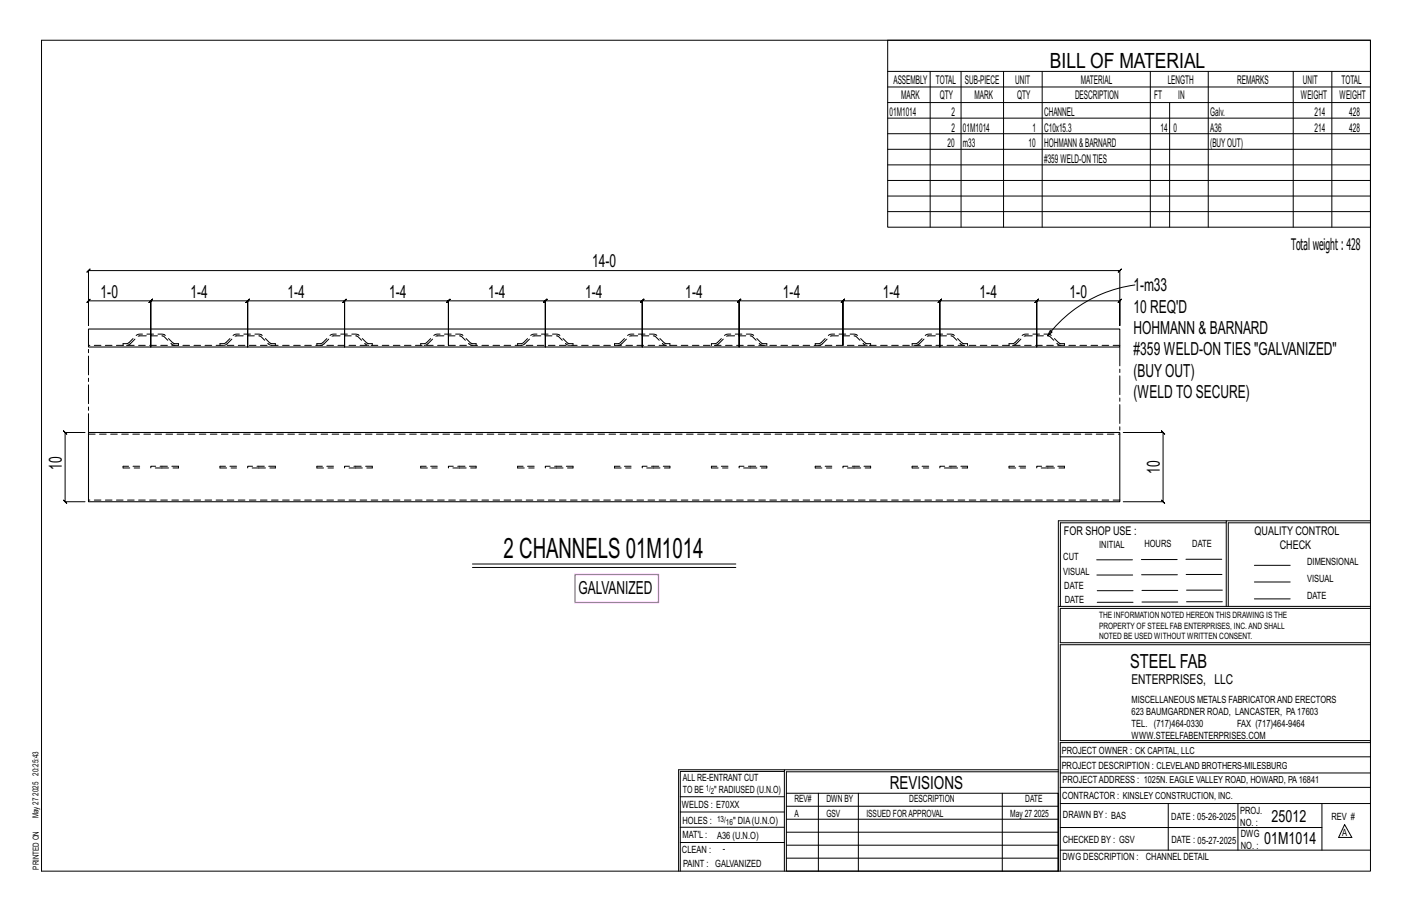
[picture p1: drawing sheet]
<svg xmlns="http://www.w3.org/2000/svg" width="432mm" height="279mm" viewBox="0 0 432 279" stroke-linecap="round" stroke-linejoin="round" font-family="sans-serif">
<g fill="none" stroke="#000" stroke-width=".31">
<path d="M12.7 12.3h406.4v254h-406.4zM271.5 12.3h147.6v57.2h-147.6zM271.5 21.8h147.6M271.5 26.6h147.6M271.5 31.4h147.6M271.5 36.1h147.6M284.5 21.8v47.7M293.9 21.8v47.7M306.9 21.8v47.7M318.7 21.8v47.7M351.8 21.8v47.7M357.7 31.4v38.1"/>
<path d="M369.5 21.8v47.7M395.5 21.8v47.7M407.3 21.8v47.7M271.5 40.9h147.6M271.5 45.6h147.6M271.5 50.4h147.6M271.5 55.2h147.6M271.5 59.9h147.6M271.5 64.7h147.6M27.1 82.7l-.5 .5 1-1-.5 .5h315.3l-.5 .5 1-1-.5 .5v16.8v-7.5l.5-.5-1 1 .5-.5h-25.4l.5-.5-1 1 .5-.5v14.1v-14.1l.5-.5-1 1 .5-.5h-29.6l.5-.5-1 1 .5-.5v14.1v-14.1l.5-.5-1 1 .5-.5h-29.6l.5-.5-1 1 .5-.5v13.6v-13.6l.5-.5-1 1 .5-.5h-31.8l.5-.5-1 1 .5-.5v14.1v-14.1l.5-.5-1 1 .5-.5h-29.6l.5-.5-1 1 .5-.5v14.1v-14.1l.5-.5-1 1 .5-.5h-29.6l.5-.5-1 1 .5-.5v14.1v-14.1l.5-.5-1 1 .5-.5h-29.7l.5-.5-1 1 .5-.5v13.6v-13.6l.5-.5-1 1 .5-.5h-31.7l.5-.5-1 1 .5-.5v14.1v-14.1l.5-.5-1 1 .5-.5h-29.7l.5-.5-1 1 .5-.5v14.1v-14.1l.5-.5-1 1 .5-.5h-29.6l.5-.5-1 1 .5-.5v14.1v-14.1l.5-.5-1 1 .5-.5h-19l.5-.5-1 1 .5-.5v7.5zM347.1 87.1a40.4 40.4 0 0 0-26.7 15.5M321.2 101l.5 .5-1.3 1.1z"/>
<path d="M26 132.2h-6.1l-.5-.5 1 1-.5-.5v21.2l-.5-.5 1 1-.5-.5h6.1M343.5 132.2h12.2l-.5-.5 1 1-.5-.5v21.2l-.5-.5 1 1-.5-.5h-12.2M375 159.8h-50.7v25.6M375 159.2h-51.3l-.1 107.1M419.1 159.2h-44.1v26.2M419.1 159.8h-43.5v25.6M144.5 172.4h80.5M144.5 173.5h80.5M335.4 171.1h10.9M335.4 175.8h11M349 171h11M349.1 175.7h11"/>
<path d="M362.7 171h10.9M362.7 175.6h11M383.6 172.8h11M383.6 177.9h11M323.7 185.4h95.4M335.5 184.1h11M335.5 180.6h11M349.2 184h11M349.2 180.5h11M362.9 180.4h10.9M362.9 184h10.9M383.6 183.1h11"/>
<path d="M419.1 186h-94.9v10.5h94.9M419.1 197.1h-94.9v29.3h94.9v.6h-94.9v39.3M239.9 235.8h-31.9v30.5M239.9 235.3h-32.4v31M323.6 235.3h-83.7v31M323.6 235.9h-83.1v6.6M324.2 236.3h94.9M324.2 231.4h94.9M208 252.9h31.9M208 257.5h31.9M208 243.6h31.9M208 248.2h31.9"/>
<path d="M240.5 242.5h83.1v23.8h-83.1zM240.5 258.4h83.1M240.5 254.4h83.1M240.5 250.4h83.1M240.5 246.5h83.1M250.3 242.5v23.8M262.5 242.5v23.8M306.5 242.5v23.8M324.2 253h80.1M324.2 245.6h94.9M324.2 259.9h94.9M324.2 240.7h94.9"/>
<path d="M357.3 245.6v14.3M378.6 245.6v14.3M404.3 245.6v14.3M411.2 252.1l2.2 3.9h-4zM240.5 262.3h83.1"/>
</g>
<path d="M175.8 175.6h25.5v8.6h-25.5z" fill="none" stroke="#f0f" stroke-width=".5"/>
<path d="M27.1 100.6h315.3v5.5h-315.3zM27.1 132.2h315.3v21.2h-315.3z" fill="none" stroke="#000" stroke-width=".32"/>
<g fill="none" stroke="#000" stroke-width=".31" stroke-dasharray="2 1.4">
<path d="M37.6 105.1v.5M37.6 105.6h.1M38.7 105.6l1.1-.5M39.5 104.7a1.94 1.94 0 0 1-1.9 .4M39.8 105.1l2.2-2.1 .7-.3M42.7 102.7h3.4M46.1 102.7v-.3M46.1 102.3v-.2M46.1 102.7h3.7M49.8 102.7l2.6 2.4M50.3 102.3l-.8-.2-7.2 .1-.7 .4-2.1 2.1M52.4 105.1l1.1 .5"/>
<path d="M53 104.9l-2.7-2.6M53.2 105l-.2-.1M54.6 105.6v-.5M54.6 105.1l-1.4-.1M54.6 105.6h.1M67.3 105.1v.5M67.3 105.6h.1M68.3 105.6l1.2-.5M69.1 104.7a1.94 1.94 0 0 1-1.8 .4M69.5 105.1l2.1-2.1 .7-.3M72.3 102.7h3.4M75.7 102.7v-.3"/>
<path d="M75.7 102.3v-.2M75.7 102.7h3.7M79.4 102.7l2.6 2.4M79.9 102.3l-.8-.2-7.2 .1-.7 .4-2.1 2.1M82 105.1l1.2 .5M82.6 104.9l-2.7-2.6M82.9 105l-.3-.1M84.2 105.6v-.5M84.2 105.1l-1.3-.1M84.2 105.6h.1M96.9 105.1v.5M96.9 105.6h.1"/>
<path d="M98 105.6l1.1-.5M98.7 104.7a1.94 1.94 0 0 1-1.8 .4M99.1 105.1l2.1-2.1 .8-.3M102 102.7h3.4M105.4 102.7v-.3M105.4 102.3v-.2M105.4 102.7h3.7M109.1 102.7l2.6 2.4M109.6 102.3l-.8-.2-7.2 .1-.7 .4-2.2 2.1M111.7 105.1l1.1 .5M112.3 104.9l-2.7-2.6M112.5 105l-.2-.1"/>
<path d="M113.8 105.6v-.5M113.8 105.1l-1.3-.1M113.8 105.6h.1M128.7 105.1v.5M128.7 105.6h.1M129.7 105.6l1.1-.5M130.5 104.7a1.94 1.94 0 0 1-1.8 .4M130.8 105.1l2.2-2.1 .7-.3M133.7 102.7h3.4M137.1 102.7v-.3M137.1 102.3v-.2M137.1 102.7h3.7"/>
<path d="M140.8 102.7l2.6 2.4M141.3 102.3l-.8-.2-7.2 .1-.7 .4-2.1 2.1M143.4 105.1l1.1 .5M144 104.9l-2.7-2.6M144.3 105l-.3-.1M145.6 105.6v-.5M145.6 105.1l-1.3-.1M145.6 105.6h.1M158.3 105.1v.5M158.3 105.6h.1M159.4 105.6l1.1-.5M160.1 104.7a1.94 1.94 0 0 1-1.8 .4"/>
<path d="M160.5 105.1l2.1-2.1 .8-.3M163.4 102.7h3.4M166.8 102.7v-.3M166.8 102.3v-.2M166.8 102.7h3.6M170.4 102.7l2.6 2.4M171 102.3l-.8-.2-7.3 .1-.7 .4-2.1 2.1M173 105.1l1.2 .5M173.6 104.9l-2.6-2.6M173.9 105l-.3-.1M175.2 105.6v-.5M175.2 105.1l-1.3-.1"/>
<path d="M175.2 105.6h.1M187.9 105.1v.5M187.9 105.6h.1M189 105.6l1.1-.5M189.7 104.7a1.94 1.94 0 0 1-1.8 .4M190.1 105.1l2.1-2.1 .8-.3M193 102.7h3.4M196.4 102.7v-.3M196.4 102.3v-.2M196.4 102.7h3.7M200.1 102.7l2.6 2.4M200.6 102.3l-.8-.2-7.2 .1-.7 .4-2.2 2.1"/>
<path d="M202.7 105.1l1.1 .5M203.3 104.9l-2.7-2.6M203.5 105l-.2-.1M204.9 105.6v-.5M204.9 105.1l-1.4-.1M204.9 105.6h.1M217.6 105.1v.5M217.6 105.6h.1M218.6 105.6l1.1-.5M219.4 104.7a1.94 1.94 0 0 1-1.8 .4M219.7 105.1l2.2-2.1 .7-.3M222.6 102.7h3.4"/>
<path d="M226 102.7v-.3M226 102.3v-.2M226 102.7h3.7M229.7 102.7l2.6 2.4M230.2 102.3l-.8-.2-7.2 .1-.7 .4-2.1 2.1M232.3 105.1l1.1 .5M232.9 104.9l-2.7-2.6M233.2 105l-.3-.1M234.5 105.6v-.5M234.5 105.1l-1.3-.1M234.5 105.6h.1M249.3 105.1v.5"/>
<path d="M249.3 105.6h.1M250.4 105.6l1.1-.5M251.1 104.7a1.94 1.94 0 0 1-1.8 .4M251.5 105.1l2.1-2.1 .8-.3M254.4 102.7h3.4M257.8 102.7v-.3M257.8 102.3v-.2M257.8 102.7h3.7M261.5 102.7l2.6 2.4M262 102.3l-.8-.2-7.2 .1-.7 .4-2.2 2.1M264.1 105.1l1.1 .5M264.7 104.9l-2.7-2.6"/>
<path d="M264.9 105l-.2-.1M266.2 105.6v-.5M266.2 105.1l-1.3-.1M266.2 105.6h.1M278.9 105.1v.5M278.9 105.6h.1M280 105.6l1.1-.5M280.8 104.7a1.94 1.94 0 0 1-1.9 .4M281.1 105.1l2.2-2.1 .7-.3M284 102.7h3.4M287.4 102.7v-.3M287.4 102.3v-.2"/>
<path d="M287.4 102.7h3.7M291.1 102.7l2.6 2.4M291.6 102.3l-.8-.2-7.2 .1-.7 .4-2.1 2.1M293.7 105.1l1.1 .5M294.3 104.9l-2.7-2.6M294.5 105l-.2-.1M295.9 105.6v-.5M295.9 105.1l-1.4-.1M295.9 105.6h.1M308.6 105.1v.5M308.6 105.6h.1M309.6 105.6l1.2-.5"/>
<path d="M310.4 104.7a1.94 1.94 0 0 1-1.8 .4M310.8 105.1l2.1-2.1 .7-.3M313.6 102.7h3.4M317 102.7v-.3M317 102.3v-.2M317 102.7h3.7M320.7 102.7l2.6 2.4M321.2 102.3l-.8-.2-7.2 .1-.7 .4-2.1 2.1M323.3 105.1l1.2 .5M323.9 104.9l-2.7-2.6M324.2 105l-.3-.1M325.5 105.6v-.5"/>
<path d="M325.5 105.1l-1.3-.1M325.5 105.6h.1M342.4 105.6h-315.3M27.1 132.7h315.3M37.6 142.5v.6M37.6 143.1h5.1M42.7 142.5h-5.1M49.5 143.1h5.1M49.5 143.1h-3.4v-.6h3.4M54.6 143.1v-.6M54.6 142.5h-5.1M67.3 142.5v.6"/>
<path d="M67.3 143.1h5M72.3 142.5h-5M79.1 143.1h5.1M79.1 143.1h-3.4v-.6h3.4M84.2 143.1v-.6M84.2 142.5h-5.1M96.9 142.5v.6M96.9 143.1h5.1M102 142.5h-5.1M108.8 143.1h5M108.8 143.1h-3.4v-.6h3.4M113.8 143.1v-.6"/>
<path d="M113.8 142.5h-5M128.7 142.5v.6M128.7 143.1h5M133.7 142.5h-5M140.5 143.1h5.1M140.5 143.1h-3.4v-.6h3.4M145.6 143.1v-.6M145.6 142.5h-5.1M158.3 142.5v.6M158.3 143.1h5.1M163.4 142.5h-5.1M170.2 143.1h5"/>
<path d="M170.2 143.1h-3.4v-.6h3.4M175.2 143.1v-.6M175.2 142.5h-5M187.9 142.5v.6M187.9 143.1h5.1M193 142.5h-5.1M199.8 143.1h5.1M199.8 143.1h-3.4v-.6h3.4M204.9 143.1v-.6M204.9 142.5h-5.1M217.6 142.5v.6M217.6 143.1h5"/>
<path d="M222.6 142.5h-5M229.4 143.1h5.1M229.4 143.1h-3.4v-.6h3.4M234.5 143.1v-.6M234.5 142.5h-5.1M249.3 142.5v.6M249.3 143.1h5.1M254.4 142.5h-5.1M261.2 143.1h5M261.2 143.1h-3.4v-.6h3.4M266.2 143.1v-.6M266.2 142.5h-5"/>
<path d="M278.9 142.5v.6M278.9 143.1h5.1M284 142.5h-5.1M290.8 143.1h5.1M290.8 143.1h-3.4v-.6h3.4M295.9 143.1v-.6M295.9 142.5h-5.1M308.6 142.5v.6M308.6 143.1h5M313.6 142.5h-5M320.4 143.1h5.1M320.4 143.1h-3.4v-.6h3.4"/>
<path d="M325.5 143.1v-.6M325.5 142.5h-5.1M342.4 152.9h-315.3"/>
</g>
<path d="M342.4 106.1v26.1M27.1 132.2v-26.1" fill="none" stroke="#000" stroke-width=".31" stroke-dasharray="5.8 1 1 1"/>
<text font-size="8.6" x="154" y="170.4">2 CHANNELS 01M1014</text>
<text font-size="6.4" x="321.1" y="20.7">BILL OF MATERIAL</text>
<text font-size="5.9" x="345.6" y="204.1">STEEL FAB</text>
<g font-size="5.5">
<text x="181.1" y="81.7">14-0</text>
<text x="346.6" y="89">1-m33</text>
<text x="30.7" y="91">1-0</text>
<text x="58.3" y="91">1-4</text>
<text x="87.9" y="91">1-4</text>
<text x="119" y="91">1-4</text>
<text x="149.3" y="91">1-4</text>
<text x="178.9" y="91">1-4</text>
<text x="209.6" y="91">1-4</text>
<text x="239.4" y="91">1-4</text>
<text x="269.9" y="91">1-4</text>
<text x="299.6" y="91">1-4</text>
<text x="327.1" y="91">1-0</text>
<text x="346.6" y="95.6">10 REQ'D</text>
<text x="346.6" y="102.1">HOHMANN &amp; BARNARD</text>
<text x="346.6" y="108.6">#359 WELD-ON TIES &quot;GALVANIZED&quot;</text>
<text x="346.6" y="115.1">(BUYOUT)</text>
<text x="346.6" y="121.6">(WELD TO SECURE)</text>
<text x="18.9" y="143.7" transform="rotate(-90 18.9 143.7)">10</text>
<text x="354.7" y="144.8" transform="rotate(-90 354.7 144.8)">10</text>
<text x="176.9" y="181.7">GALVANIZED</text>
<text x="272.2" y="241.1">REVISIONS</text>
</g>
<g font-size="5.1">
<text x="388.9" y="251.3">25012</text>
<text x="386.6" y="258.1">01M1014</text>
</g>
<text font-size="4.9" x="394.8" y="76.4">Totalweight : 428</text>
<text font-size="4.2" x="346" y="209.1">ENTERPRISES, LLC</text>
<g font-size="3.7">
<text x="273.2" y="25.6">ASSEMBLY</text>
<text x="286.2" y="25.6">TOTAL</text>
<text x="295.1" y="25.6">SUB-PIECE</text>
<text x="310.4" y="25.6">UNIT</text>
<text x="330.5" y="25.6">MATERIAL</text>
<text x="357.1" y="25.6">LENGTH</text>
<text x="378.3" y="25.6">REMARKS</text>
<text x="398.4" y="25.6">UNIT</text>
<text x="410.2" y="25.6">TOTAL</text>
<text x="272.1" y="35.5">01M1014</text>
<text x="275.6" y="30.4">MARK</text>
<text x="287.4" y="30.4">QTY</text>
<text x="290.9" y="35.5">2</text>
<text x="298" y="30.4">MARK</text>
<text x="311" y="30.4">QTY</text>
<text x="319.3" y="35.5">CHANNEL</text>
<text x="328.7" y="30.4">DESCRIPTION</text>
<text x="353" y="30.4">FT</text>
<text x="360.3" y="30.4">IN</text>
<text x="370.1" y="35.5">Galv.</text>
<text x="397.8" y="30.4">WEIGHT</text>
<text x="402" y="35.5">214</text>
<text x="409.6" y="30.4">WEIGHT</text>
<text x="412.6" y="35.5">428</text>
<text x="290.9" y="40.2">2</text>
<text x="294.5" y="40.2">01M1014</text>
<text x="315.8" y="40.2">1</text>
<text x="319.3" y="40.2">C10x15.3</text>
<text x="354.9" y="40.2">14</text>
<text x="358.9" y="40.2">0</text>
<text x="370.1" y="40.2">A36</text>
<text x="402" y="40.2">214</text>
<text x="412.6" y="40.2">428</text>
<text x="289.8" y="45">20</text>
<text x="294.5" y="45">m33</text>
<text x="314.6" y="45">10</text>
<text x="319.3" y="45">HOHMANN&amp;BARNARD</text>
<text x="370.1" y="45">(BUYOUT)</text>
<text x="319.3" y="49.7">#359WELD-ONTIES</text>
<text x="325.3" y="163.4">FOR SHOP USE :</text>
<text x="383.7" y="163.4">QUALITY CONTROL</text>
<text x="391.4" y="167.8">CHECK</text>
</g>
<g font-size="3.1">
<text x="336.2" y="167.4">INITIAL</text>
<text x="350" y="167.1">HOURS</text>
<text x="364.6" y="167.2">DATE</text>
<text x="325.2" y="171.3">CUT</text>
<text x="399.8" y="172.8">DIMENSIONAL</text>
<text x="325.1" y="175.8">VISUAL</text>
<text x="399.8" y="177.9">VISUAL</text>
<text x="325.5" y="180">DATE</text>
<text x="325.7" y="184.4">DATE</text>
<text x="399.8" y="183.1">DATE</text>
<text x="346" y="215">MISCELLANEOUS METALS FABRICATORAND ERECTORS</text>
<text x="346" y="218.6">623 BAUMGARDNER ROAD, LANCASTER, PA17603</text>
<text x="346" y="225.8">WWW.STEELFABENTERPRISES.COM</text>
<text x="346" y="222.2">TEL. (717)464-0330</text>
<text x="378.3" y="222.2">FAX (717)464-9464</text>
<text x="324.7" y="230.5">PROJECT OWNER : CK CAPITAL, LLC</text>
<text x="208.8" y="238.8">ALL RE-ENTRANT CUT</text>
<text x="324.7" y="235.1">PROJECT DESCRIPTION : CLEVELAND BROTHERS-MILESBURG</text>
<text x="324.9" y="239.5">PROJECTADDRESS : 1025N. EAGLE VALLEY ROAD, HOWARD, PA16841</text>
<text x="208.8" y="242.5">TO BE</text>
<text x="218.4" y="242.5">&quot; RADIUSED (U.N.O)</text>
<text x="242.9" y="245.3">REV#</text>
<text x="252.7" y="245.3">DWN BY</text>
<text x="278.1" y="245.3">DESCRIPTION</text>
<text x="313.5" y="245.3">DATE</text>
<text x="324.9" y="244.2">CONTRACTOR : KINSLEY CONSTRUCTION, INC.</text>
<text x="208.5" y="247">WELDS : E70XX</text>
<text x="208.7" y="251.7">HOLES :</text>
<text x="224.2" y="251.8">&quot; DIA(U.N.O)</text>
<text x="242.9" y="249.9">A</text>
<text x="252.7" y="249.9">GSV</text>
<text x="264.9" y="249.9">ISSUED FORAPPROVAL</text>
<text x="309" y="249.9">May 27</text>
<text x="316.2" y="249.9">2025</text>
<text x="325.1" y="250">DRAWN BY : BAS</text>
<text x="358.2" y="250.5">DATE : 05-26-2025</text>
<text x="379.3" y="248.9">PROJ.</text>
<text x="407.2" y="250.5">REV #</text>
<text x="208.7" y="256.3">MAT'L :</text>
<text x="219.3" y="256.4">A36 (U.N.O)</text>
<text x="325" y="257.6">CHECKED BY : GSV</text>
<text x="358.3" y="257.7">DATE : 05-27-2025</text>
<text x="379.3" y="252.5">NO. :</text>
<text x="379.5" y="255.9">DWG</text>
<text x="410.5" y="255.5">A</text>
<text x="208.6" y="260.7">CLEAN :</text>
<text x="221.1" y="260.6">-</text>
<text x="324.9" y="262.9">DWG DESCRIPTION :</text>
<text x="350.4" y="263">CHANNEL DETAIL</text>
<text x="379.5" y="259.5">NO. :</text>
<text x="208.9" y="265">PAINT : GALVANIZED</text>
</g>
<g font-size="2.7">
<text x="336.1" y="189">THE INFORMATION NOTED HEREON THIS DRAWING IS THE</text>
<text x="336.1" y="195.4">NOTED BE USED WITHOUT WRITTEN CONSENT.</text>
<text x="336.1" y="192.2">PROPERTY OF STEEL FAB ENTERPRISES, INC.AND SHALL</text>
</g>
<g font-size="2.6">
<text x="215.9" y="241.8">1/</text>
<text x="217.4" y="242.7">2</text>
<text x="219.3" y="251.1">13/</text>
<text x="222" y="252.1">16</text>
</g>
<g font-size="2.5">
<text x="11.7" y="237.1" transform="rotate(-90 11.7 237.1)">20:25:43</text>
<text x="11.8" y="243.3" transform="rotate(-90 11.8 243.3)">2025</text>
<text x="11.8" y="250.1" transform="rotate(-90 11.8 250.1)">May 27</text>
<text x="11.9" y="265.8" transform="rotate(-90 11.9 265.8)">PRINTED ON</text>
</g>
</svg>
